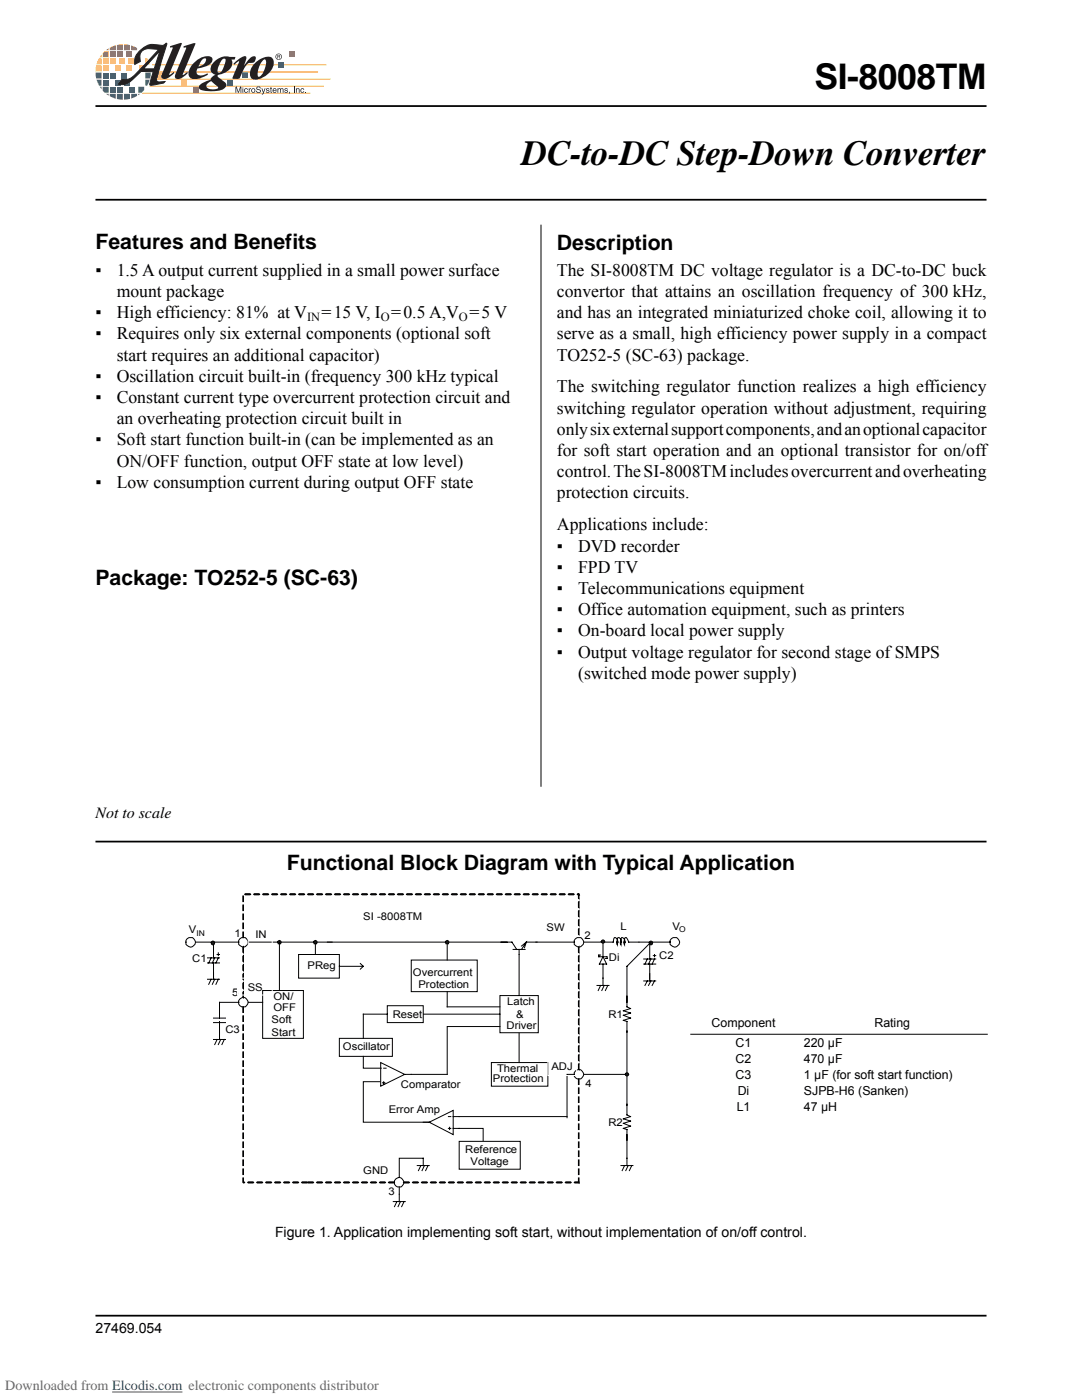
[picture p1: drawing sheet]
<svg xmlns="http://www.w3.org/2000/svg" width="216mm" height="279mm" viewBox="0 0 216 279" stroke-linecap="round" stroke-linejoin="round" font-family="sans-serif">
<path d="M65.3 188h36.8l1 1.5M102.4 189.5h2.4M103.6 189.5v1M104.1 188.8l.9-.8-.3 1.1M107.2 188h-2.2l-.9 1.5" fill="none" stroke="#000" stroke-width=".2"/>
<path d="M59.6 190.5h8.1v4.7h-8.1z" fill="#fff"/>
<path d="M59.6 190.5h8.1v4.7h-8.1zM67.7 192.8h4.8M71.9 192.3l.6 .5-.6 .6" fill="none" stroke="#000" stroke-width=".2"/>
<path d="M99.8 198.7h7.6v7.4h-7.6z" fill="#fff"/>
<path d="M99.8 198.7h7.6v7.4h-7.6zM103.6 190.5v8.1M84.5 202.4h15.3" fill="none" stroke="#000" stroke-width=".2"/>
<path d="M82.1 190.5h11.9v7.4h-11.9z" fill="#fff"/>
<path d="M82.1 191.6h13.1v6.3h-13.1z" fill="none" stroke="#000" stroke-width=".2"/>
<path d="M76 212.1l4.7 2.3-4.7 2.4z" fill="#fff"/>
<path d="M76 212.1l4.7 2.3-4.7 2.4zM76.3 216.1h.5M76.6 213.2h.4M76.6 215.9v.4M80.9 214.4h1.2" fill="none" stroke="#000" stroke-width=".2"/>
<path d="M98.8 212.1h9.6v4.7h-9.6z" fill="#fff"/>
<path d="M82.1 214.4h7.1M98 212.1h11.3v4.7h-11.3z" fill="none" stroke="#000" stroke-width=".2"/>
<path d="M85.6 224l4.8-2.4v4.8z" fill="#fff"/>
<path d="M84.5 224h1.1M85.6 224l4.8-2.4v4.8zM89.5 225.2h.5M89.5 222.8h.5M89.7 225v.4M90.4 225.2h6v3.4M90.4 222.8h1.2" fill="none" stroke="#000" stroke-width=".2"/>
<path d="M91.6 227.8h11v4.4h-11z" fill="#fff"/>
<path d="M91.6 227.8h12.2v5.5h-12.2zM91.6 222.8h21.5" fill="none" stroke="#000" stroke-width=".2"/>
<circle cx="115.5" cy="188.1" r=".94" fill="#fff"/>
<circle cx="115.5" cy="188.1" r=".94" fill="none" stroke="#000" stroke-width=".2"/>
<circle cx="48.6" cy="188.1" r=".94" fill="#fff"/>
<circle cx="48.6" cy="188.1" r=".94" fill="none" stroke="#000" stroke-width=".2"/>
<circle cx="115.5" cy="214.4" r=".94" fill="#fff"/>
<circle cx="115.5" cy="214.4" r=".94" fill="none" stroke="#000" stroke-width=".2"/>
<path d="M52.4 197.7h8.1v9.5h-8.1z" fill="#fff"/>
<path d="M52.4 197.7h8.1v9.5h-8.1zM62.9 188v2.5" fill="none" stroke="#000" stroke-width=".2"/>
<circle cx="48.6" cy="200" r=".94" fill="#fff"/>
<g fill="none" stroke="#000" stroke-width=".2">
<path d="M89.2 188v3.6M89.2 197.9v3"/>
<circle cx="48.6" cy="200" r=".94"/>
</g>
<path d="M67.7 207.2h9.6v3.6h-9.6z" fill="#fff"/>
<g fill="none" stroke="#000" stroke-width=".2">
<path d="M106.9 188h7.7M119.1 196.7h2.4M119.8 190.6h-.3v.3h1.5M119.8 196.7l-.4 1M120.3 192.4v4.3M120.3 190.9l.7 1.5h-1.4zM120.6 196.7l-.5 1M121.2 190.9v.4h-.4M121.3 196.7l-.5 1M127.5 188h-2l-.5-.9h-.3a1.62 1.62 0 0 0-.1 1.5 1.02 1.02 0 0 0-.6-1.5 1.62 1.62 0 0 0-.1 1.5 1.02 1.02 0 0 0-.6-1.5 1.62 1.62 0 0 0-.1 1.5 1.02 1.02 0 0 0-.6-1.5l-.2 .9h-2.1v2.9M128.5 192.4h2.3M128.5 191.4h2.3"/>
<path d="M129.2 191.4l-.5 1M129.6 188.2v3.2M129.6 192.4v3M129.9 191.4l-.5 1M130.4 190.7h.4M130.6 191.4l-.5 1M130.6 190.5v.4M67.7 207.2h10.6v3.6h-10.6z"/>
</g>
<path d="M77.3 200.7h7.2v3.4h-7.2z" fill="#fff"/>
<g fill="none" stroke="#000" stroke-width=".2">
<path d="M48.5 178.8h.1v1.1h-.1zM48.8 178.5l.1-.1 1.1 .1-.1 .1zM50.6 178.5l.1-.1 1.1 .1-.1 .1zM52.4 178.5l.1-.1 1.1 .1-.1 .1zM54.2 178.5l.1-.1 1.1 .1-.1 .1zM56 178.5l.1-.1 1.1 .1-.1 .1zM57.8 178.5l.1-.1 1.1 .1-.1 .1zM59.6 178.5l.1-.1 1.1 .1-.1 .1zM61.4 178.5l.1-.1 1.1 .1-.1 .1zM63.2 178.5l.1-.1 1.1 .1-.2 .1zM65 178.5l.1-.1 1.1 .1-.2 .1zM66.8 178.5l.1-.1 1.1 .1-.2 .1z"/>
<path d="M68.5 178.5l.2-.1 1 .1-.1 .1zM70.3 178.5l.2-.1 1 .1-.1 .1zM72.1 178.5l.2-.1 1 .1-.1 .1zM73.9 178.5l.1-.1 1.1 .1-.1 .1zM75.7 178.5l.1-.1 1.1 .1-.1 .1zM77.5 178.5l.1-.1 1.1 .1-.1 .1zM79.3 178.5l.1-.1 1.1 .1-.1 .1zM81.1 178.5l.1-.1 1.1 .1-.1 .1zM82.9 178.5l.1-.1 1.1 .1-.1 .1zM84.7 178.5l.1-.1 1.1 .1-.1 .1zM86.5 178.5l.1-.1 1.1 .1-.1 .1zM88.3 178.5l.1-.1 1.1 .1-.1 .1z"/>
<path d="M90.1 178.5l.1-.1 1.1 .1-.2 .1zM91.9 178.5l.1-.1 1.1 .1-.2 .1zM93.7 178.5l.1-.1 1.1 .1-.2 .1zM95.5 178.5l.1-.1 1 .1-.1 .1zM97.2 178.5l.2-.1 1 .1-.1 .1zM99 178.5l.2-.1 1 .1-.1 .1zM100.8 178.5l.2-.1 1 .1-.1 .1zM102.6 178.5l.1-.1 1.1 .1-.1 .1zM104.4 178.5l.1-.1 1.1 .1-.1 .1zM106.2 178.5l.1-.1 1.1 .1-.1 .1zM108 178.5l.1-.1 1.1 .1-.1 .1zM109.8 178.5l.1-.1 1.1 .1-.1 .1z"/>
<path d="M111.6 178.5l.1-.1 1.1 .1-.1 .1zM113.4 178.5l.1-.1 1.1 .1-.1 .1zM115.2 178.5l.3-.1v1l-.1-.1v-.8l.1 .1zM48.5 180.6h.1v1.1h-.1zM48.5 182.4h.1v1.1h-.1zM48.5 184.2h.1v1.1h-.1zM48.5 186h.1v1.1h-.1zM49.5 188h16.8M115.4 185.4l.1-.1v1.3l-.1-.2zM115.4 183.6l.1-.1v1.3l-.1-.1zM115.4 181.8l.1-.1v1.3l-.1-.1zM115.4 180l.1-.1v1.3l-.1-.1z"/>
<path d="M115.4 199.8l.1-.1v1.2l-.1-.1zM115.4 198l.1-.1v1.2l-.1-.1zM115.4 196.2l.1-.1v1.2l-.1-.1zM115.4 194.4l.1-.1v1.2l-.1-.1zM115.4 192.6l.1-.1v1.2l-.1-.1zM115.4 190.8l.1-.1v1.3l-.1-.2zM115.4 189l.1-.1v1.3l-.1-.2zM72.5 202.4h4.8M77.3 200.7h7.2v3.4h-7.2zM114.6 214.4h-1.5v8.7M115.4 212.4l.1-.1v1.2l-.1-.1zM115.4 210.6l.1-.1v1.2l-.1-.1z"/>
<path d="M115.4 208.8l.1-.1v1.2l-.1-.1zM115.4 207l.1-.1v1.2l-.1-.1zM115.4 205.2l.1-.1v1.2l-.1-.1zM115.4 203.4l.1-.1v1.2l-.1-.1zM115.4 201.6l.1-.1v1.2l-.1-.1z"/>
</g>
<g fill="#000">
<path d="M115.4 185.4l.1-.1v1.3l-.1-.2zM115.4 183.6l.1-.1v1.3l-.1-.1zM115.4 181.8l.1-.1v1.3l-.1-.1zM115.4 180l.1-.1v1.3l-.1-.1zM115.2 178.5l.3-.1v1l-.1-.1v-.8l.1 .1zM113.4 178.5l.1-.1 1.1 .1-.1 .1zM111.6 178.5l.1-.1 1.1 .1-.1 .1zM109.8 178.5l.1-.1 1.1 .1-.1 .1zM108 178.5l.1-.1 1.1 .1-.1 .1zM106.2 178.5l.1-.1 1.1 .1-.1 .1zM104.4 178.5l.1-.1 1.1 .1-.1 .1zM102.6 178.5l.1-.1 1.1 .1-.1 .1zM100.8 178.5l.2-.1 1 .1-.1 .1zM99 178.5l.2-.1 1 .1-.1 .1zM97.2 178.5l.2-.1 1 .1-.1 .1zM95.5 178.5l.1-.1 1 .1-.1 .1zM93.7 178.5l.1-.1 1.1 .1-.2 .1zM91.9 178.5l.1-.1 1.1 .1-.2 .1zM90.1 178.5l.1-.1 1.1 .1-.2 .1zM88.3 178.5l.1-.1 1.1 .1-.1 .1zM86.5 178.5l.1-.1 1.1 .1-.1 .1zM84.7 178.5l.1-.1 1.1 .1-.1 .1zM82.9 178.5l.1-.1 1.1 .1-.1 .1zM81.1 178.5l.1-.1 1.1 .1-.1 .1zM79.3 178.5l.1-.1 1.1 .1-.1 .1zM77.5 178.5l.1-.1 1.1 .1-.1 .1zM75.7 178.5l.1-.1 1.1 .1-.1 .1zM73.9 178.5l.1-.1 1.1 .1-.1 .1zM72.1 178.5l.2-.1 1 .1-.1 .1zM70.3 178.5l.2-.1 1 .1-.1 .1zM68.5 178.5l.2-.1 1 .1-.1 .1zM66.8 178.5l.1-.1 1.1 .1-.2 .1zM65 178.5l.1-.1 1.1 .1-.2 .1zM63.2 178.5l.1-.1 1.1 .1-.2 .1zM61.4 178.5l.1-.1 1.1 .1-.1 .1zM59.6 178.5l.1-.1 1.1 .1-.1 .1zM57.8 178.5l.1-.1 1.1 .1-.1 .1zM56 178.5l.1-.1 1.1 .1-.1 .1zM54.2 178.5l.1-.1 1.1 .1-.1 .1zM52.4 178.5l.1-.1 1.1 .1-.1 .1zM50.6 178.5l.1-.1 1.1 .1-.1 .1zM48.8 178.5l.1-.1 1.1 .1-.1 .1zM48.5 178.8h.1v1.1h-.1zM48.5 180.6h.1v1.1h-.1zM48.5 182.4h.1v1.1h-.1zM48.5 184.2h.1v1.1h-.1zM48.5 186h.1v1.1h-.1z"/>
<path d="M115.4 212.4l.1-.1v1.2l-.1-.1zM115.4 210.6l.1-.1v1.2l-.1-.1zM115.4 208.8l.1-.1v1.2l-.1-.1zM115.4 207l.1-.1v1.2l-.1-.1zM115.4 205.2l.1-.1v1.2l-.1-.1zM115.4 203.4l.1-.1v1.2l-.1-.1zM115.4 201.6l.1-.1v1.2l-.1-.1zM115.4 199.8l.1-.1v1.2l-.1-.1zM115.4 198l.1-.1v1.2l-.1-.1zM115.4 196.2l.1-.1v1.2l-.1-.1zM115.4 194.4l.1-.1v1.2l-.1-.1zM115.4 192.6l.1-.1v1.2l-.1-.1zM115.4 190.8l.1-.1v1.3l-.1-.2zM115.4 189l.1-.1v1.3l-.1-.2z"/>
</g>
<circle cx="79.7" cy="235.9" r=".94" fill="#fff"/>
<g fill="none" stroke="#000" stroke-width=".2">
<path d="M83.3 232.6h2.3M84 232.6l-.5 1M84.5 232.6v-1.4h-4.8v3.8M84.7 232.6l-.5 1M85.4 232.6l-.5 1"/>
<circle cx="79.7" cy="235.9" r=".94"/>
</g>
<circle cx="134.7" cy="188" r=".96" fill="#fff"/>
<g fill="none" stroke="#000" stroke-width=".2">
<path d="M39 188h8.6M41.4 191.2h2.4M41.4 192.2h2.4M42.1 191.2l-.5 1M42.6 188v3.2M42.6 192.2v3M42.8 191.2l-.4 1M43.3 190.5h.5M43.6 191.2l-.5 1M43.6 190.2v.5M116.5 188h3.8M127.5 188h6.2"/>
<path d="M128.5 195.8h2.3M129.2 195.8l-.5 .9M129.6 194.3v1.5M129.9 195.8l-.5 .9M130.6 195.8l-.5 .9"/>
<circle cx="134.7" cy="188" r=".96"/>
</g>
<circle cx="38.1" cy="188" r=".96" fill="#fff"/>
<g fill="none" stroke="#000" stroke-width=".2">
<path d="M41.4 195.4h2.4M42.1 195.4l-.5 1M42.6 194.1v1.3M42.8 195.4l-.4 1M43.6 195.4l-.5 1M42.6 207.5h2.4M43.3 207.5l-.5 1M43.8 206v1.5M44 207.5l-.4 1M44.8 207.5l-.5 1M72.5 210.8v2.4h3.6M78.5 239.8h2.4"/>
<path d="M79.2 239.8l-.5 1M79.7 238.3v1.5M79.9 239.8l-.5 1M80.6 239.8l-.5 1"/>
<circle cx="38.1" cy="188" r=".96"/>
</g>
<path d="M42.2 187.9l.3-.1 .2 .1 .1 .2-.1 .4-.2 .1-.3-.1-.1-.4z" fill-rule="evenodd" fill="#1a1a1a"/>
<path d="M42.2 187.9l.3-.1 .2 .1 .1 .2-.1 .4-.2 .1-.3-.1-.1-.4z" fill="none" stroke="#000" stroke-width=".2"/>
<path d="M55.5 187.8l.3-.1 .2 .1 .1 .2-.1 .4h-.5l-.1-.4z" fill-rule="evenodd" fill="#1a1a1a"/>
<path d="M55.5 187.8l.3-.1 .2 .1 .1 .2-.1 .4h-.5l-.1-.4z" fill="none" stroke="#000" stroke-width=".2"/>
<circle cx="120.3" cy="187.9" r=".34" fill="#1a1a1a"/>
<circle cx="120.3" cy="187.9" r=".34" fill="none" stroke="#000" stroke-width=".2"/>
<path d="M129.6 187.9l.3-.1 .2 .1 .1 .2-.1 .4-.2 .1-.3-.1-.1-.4z" fill-rule="evenodd" fill="#1a1a1a"/>
<g fill="none" stroke="#000" stroke-width=".2">
<path d="M48.5 198l.1-.1v1.2l-.1-.1zM48.5 196.2l.1-.1v1.2l-.1-.1zM48.5 194.4l.1-.1v1.2l-.1-.1zM48.5 192.6l.1-.1v1.2l-.1-.1zM48.5 190.8l.1-.1v1.3l-.1-.2zM48.5 189l.1-.1v1.3l-.1-.2zM55.8 188v9.7M129.6 187.9l.3-.1 .2 .1 .1 .2-.1 .4-.2 .1-.3-.1-.1-.4zM43.8 200h3.8M43.8 203.9v2.3M48.5 218.9h.1v1.1h-.1zM48.5 217.1h.1v1.1h-.1z"/>
<path d="M48.5 215.3h.1v1.1h-.1zM48.5 213.5h.1v1.1h-.1zM48.5 211.7h.1v1.1h-.1zM48.5 209.9h.1v1.1h-.1zM48.5 208.1h.1v1.1h-.1zM48.5 206.3h.1v1.2h-.1zM48.5 204.5h.1v1.2h-.1zM48.5 202.7h.1v1.2h-.1zM48.5 200.9h.1v1.2h-.1zM49.5 200h2.9M72.5 202.4v4.8M75.8 215.9h-3.3v8.1h13.4"/>
<path d="M103.6 206.2v5.9M115.4 218.9h.1v1.1h-.1zM115.4 217.1h.1v1.1h-.1zM115.4 215.3h.1v1.1h-.1zM48.5 235.1h.1v.9v-.1l.2 .1-.1 .1-.2-.1zM48.5 233.3h.1v1.1h-.1zM48.5 231.5h.1v1.1h-.1zM48.5 229.7h.1v1.1h-.1zM48.5 227.9h.1v1.1h-.1zM48.5 226.1h.1v1.1h-.1zM48.5 224.3h.1v1.1h-.1zM48.5 222.5h.1v1.1h-.1z"/>
<path d="M48.5 220.7h.1v1.1h-.1zM49.4 236l.1-.1 1.1 .1-.1 .1zM51.2 236l.1-.1 1.1 .1-.1 .1zM53 236l.1-.1 1.1 .1-.1 .1zM54.8 236l.1-.1 1.1 .1-.1 .1zM56.6 236l.1-.1 1.1 .1-.1 .1zM58.4 236l.1-.1 1.1 .1-.1 .1zM60.2 236l.1-.1 1.1 .1-.1 .1zM61.4 236l.1-.1 1.1 .1-.1 .1zM63.2 236l.1-.1 1.1 .1-.2 .1zM65 236l.1-.1 1.1 .1-.2 .1zM66.8 236l.1-.1 1.1 .1-.2 .1z"/>
<path d="M68.5 236l.2-.1 1 .1-.1 .1zM70.3 236l.2-.1 1 .1-.1 .1zM72.1 236l.2-.1 1 .1-.1 .1zM73.9 236l.1-.1 1.1 .1-.1 .1zM75.7 236l.1-.1 1.1 .1-.1 .1zM77.5 236l.1-.1 1.1 .1-.1 .1zM79.7 236.9v1.4M80.5 236l.1-.1 1.1 .1-.1 .1zM82.3 236l.1-.1 1.1 .1-.1 .1zM84.1 236l.1-.1 1.1 .1-.1 .1zM85.9 236l.1-.1 1.1 .1-.1 .1zM87.7 236l.1-.1 1.1 .1-.1 .1z"/>
<path d="M89.5 236l.1-.1 1.1 .1-.2 .1zM91.3 236l.1-.1 1.1 .1-.2 .1zM93.1 236l.1-.1 1.1 .1-.2 .1zM94.9 236l.1-.1 1 .1-.1 .1zM96.6 236l.2-.1 1 .1-.1 .1zM98.4 236l.2-.1 1 .1-.1 .1zM100.2 236l.2-.1 1 .1-.1 .1zM102 236l.1-.1 1.1 .1-.1 .1zM103.8 236l.1-.1 1.1 .1-.1 .1zM105.6 236l.1-.1 1.1 .1-.1 .1zM107.4 236l.1-.1 1.1 .1-.1 .1zM109.2 236l.1-.1 1.1 .1-.1 .1z"/>
<path d="M111 236l.1-.1 1.1 .1-.1 .1zM112.8 236l.1-.1 1.1 .1-.1 .1zM114.6 236l.9-.1v.2zM115.4 235.1h.1v1l-.1-.1zM115.4 233.3h.1v1.1h-.1zM115.4 231.5h.1v1.1h-.1zM115.4 229.7h.1v1.1h-.1zM115.4 227.9h.1v1.1h-.1zM115.4 226.1h.1v1.1h-.1zM115.4 224.3h.1v1.1h-.1zM115.4 222.5h.1v1.1h-.1zM115.4 220.7h.1v1.1h-.1z"/>
</g>
<g fill="#000">
<path d="M48.5 198l.1-.1v1.2l-.1-.1zM48.5 196.2l.1-.1v1.2l-.1-.1zM48.5 194.4l.1-.1v1.2l-.1-.1zM48.5 192.6l.1-.1v1.2l-.1-.1zM48.5 190.8l.1-.1v1.3l-.1-.2zM48.5 189l.1-.1v1.3l-.1-.2z"/>
<path d="M60.2 236l.1-.1 1.1 .1-.1 .1zM58.4 236l.1-.1 1.1 .1-.1 .1zM56.6 236l.1-.1 1.1 .1-.1 .1zM54.8 236l.1-.1 1.1 .1-.1 .1zM53 236l.1-.1 1.1 .1-.1 .1zM51.2 236l.1-.1 1.1 .1-.1 .1zM49.4 236l.1-.1 1.1 .1-.1 .1zM48.5 235.1h.1v.9v-.1l.2 .1-.1 .1-.2-.1zM48.5 233.3h.1v1.1h-.1zM48.5 231.5h.1v1.1h-.1zM48.5 229.7h.1v1.1h-.1zM48.5 227.9h.1v1.1h-.1zM48.5 226.1h.1v1.1h-.1zM48.5 224.3h.1v1.1h-.1zM48.5 222.5h.1v1.1h-.1zM48.5 220.7h.1v1.1h-.1zM48.5 218.9h.1v1.1h-.1zM48.5 217.1h.1v1.1h-.1zM48.5 215.3h.1v1.1h-.1zM48.5 213.5h.1v1.1h-.1zM48.5 211.7h.1v1.1h-.1zM48.5 209.9h.1v1.1h-.1zM48.5 208.1h.1v1.1h-.1zM48.5 206.3h.1v1.2h-.1zM48.5 204.5h.1v1.2h-.1zM48.5 202.7h.1v1.2h-.1zM48.5 200.9h.1v1.2h-.1z"/>
<path d="M77.5 236l.1-.1 1.1 .1-.1 .1zM75.7 236l.1-.1 1.1 .1-.1 .1zM73.9 236l.1-.1 1.1 .1-.1 .1zM72.1 236l.2-.1 1 .1-.1 .1zM70.3 236l.2-.1 1 .1-.1 .1zM68.5 236l.2-.1 1 .1-.1 .1zM66.8 236l.1-.1 1.1 .1-.2 .1zM65 236l.1-.1 1.1 .1-.2 .1zM63.2 236l.1-.1 1.1 .1-.2 .1zM61.4 236l.1-.1 1.1 .1-.1 .1z"/>
<path d="M114.6 236l.9-.1v.2zM112.8 236l.1-.1 1.1 .1-.1 .1zM111 236l.1-.1 1.1 .1-.1 .1zM109.2 236l.1-.1 1.1 .1-.1 .1zM107.4 236l.1-.1 1.1 .1-.1 .1zM105.6 236l.1-.1 1.1 .1-.1 .1zM103.8 236l.1-.1 1.1 .1-.1 .1zM102 236l.1-.1 1.1 .1-.1 .1zM100.2 236l.2-.1 1 .1-.1 .1zM98.4 236l.2-.1 1 .1-.1 .1zM96.6 236l.2-.1 1 .1-.1 .1zM94.9 236l.1-.1 1 .1-.1 .1zM93.1 236l.1-.1 1.1 .1-.2 .1zM91.3 236l.1-.1 1.1 .1-.2 .1zM89.5 236l.1-.1 1.1 .1-.2 .1zM87.7 236l.1-.1 1.1 .1-.1 .1zM85.9 236l.1-.1 1.1 .1-.1 .1zM84.1 236l.1-.1 1.1 .1-.1 .1zM82.3 236l.1-.1 1.1 .1-.1 .1zM80.5 236l.1-.1 1.1 .1-.1 .1z"/>
<path d="M115.4 235.1h.1v1l-.1-.1zM115.4 233.3h.1v1.1h-.1zM115.4 231.5h.1v1.1h-.1zM115.4 229.7h.1v1.1h-.1zM115.4 227.9h.1v1.1h-.1zM115.4 226.1h.1v1.1h-.1zM115.4 224.3h.1v1.1h-.1zM115.4 222.5h.1v1.1h-.1zM115.4 220.7h.1v1.1h-.1zM115.4 218.9h.1v1.1h-.1zM115.4 217.1h.1v1.1h-.1zM115.4 215.3h.1v1.1h-.1z"/>
</g>
<path d="M62.7 187.8l.2-.1 .3 .1 .1 .2-.1 .4h-.5l-.1-.4z" fill-rule="evenodd" fill="#1a1a1a"/>
<path d="M62.7 187.8l.2-.1 .3 .1 .1 .2-.1 .4h-.5l-.1-.4zM42.6 203.2h2.4M42.6 204.1h2.4M43.8 200v3.2M43.8 204.1v3.1" fill="none" stroke="#000" stroke-width=".2"/>
<path d="M89 187.8l.2-.1 .3 .1 .1 .2-.1 .4h-.5l-.1-.4z" fill-rule="evenodd" fill="#1a1a1a"/>
<path d="M89 187.8l.2-.1 .3 .1 .1 .2-.1 .4h-.5l-.1-.4zM129.9 188l-4.8 4.8v8.1l.7 .4-1.4 .4 1.4 .5-1.4 .4 1.4 .6-1.4 .4 .7 .3v18.6l.7 .3-1.4 .5 1.4 .4-1.4 .5 1.4 .5-1.4 .5 .7 .2v7.2M89.2 200.9h10.6M99.8 204.9h-10.6v9.5M116.5 214.4h8.6M123.9 232.6h2.4M124.6 232.6l-.5 1M125.3 232.6l-.4 1M126.1 232.6l-.5 1" fill="none" stroke="#000" stroke-width=".2"/>
<path d="M47.4 195.2h6.9v3.4h-6.9zM49.5 184.2h4.8v4.8h-4.8zM106.8 183.3h7.9v3.8h-7.9zM109.3 211.3h5.8v3.3h-5.8zM71.1 231.7h7.4v3.8h-7.4z" fill="none" stroke="#fff" stroke-width=".2"/>
<circle cx="125.1" cy="214.4" r=".34" fill="#1a1a1a"/>
<g fill="none" stroke="#000" stroke-width=".2">
<path d="M107.9 44.8v112.2M137.7 206.4h59.4"/>
<circle cx="125.1" cy="214.4" r=".34"/>
</g>
<path d="M19 39.9h177.8M19 21.2h177.8M19 168h177.8M19 262.6h177.8" fill="none" stroke="#000" stroke-width=".35"/>
<path d="M28.4 18.6h33.5M29.8 17.2h34.8M30.4 15.8h35.6" fill="none" stroke="#f99d33" stroke-width=".2"/>
<path d="M27.6 18.7h.4l-.4 .3z" fill="#593b97"/>
<path d="M20.3 10.9v.5h-.4z" fill="#f15a30"/>
<path d="M19.8 11.7h.5v1.1h-1z" fill="#f99d33"/>
<path d="M19.2 13.1h1.1v1.2h-1.2z" fill="#fff200"/>
<path d="M19.1 14.5h1.2v1.2h-1.1z" fill="#36b556"/>
<path d="M19.2 15.9h1.1v1.2h-.6z" fill="#00a6be"/>
<path d="M19.9 17.3h.4v.5z" fill="#0077c0"/>
<path d="M21.2 10l.5-.4v.4z" fill="#ed1556"/>
<path d="M20.5 10.6l.4-.4h.8v1.2h-1.2z" fill="#f15a30"/>
<path d="M20.5 11.7h1.2v1.1h-1.2z" fill="#f99d33"/>
<path d="M20.5 13.1h1.2v1.2h-1.2z" fill="#fff200"/>
<path d="M20.5 14.5h1.2v1.2h-1.2z" fill="#36b556"/>
<path d="M20.5 15.9h1.2v1.2h-1.2z" fill="#00a6be"/>
<path d="M20.5 17.3h1.2v1.2h-.8l-.4-.4z" fill="#0077c0"/>
<path d="M21.1 18.7h.6v.4z" fill="#593b97"/>
<path d="M21.9 9.5l1.2-.5v1h-1.2z" fill="#ed1556"/>
<path d="M21.9 10.2h1.2v1.2h-1.2z" fill="#f15a30"/>
<path d="M21.9 11.7h1.2v1.1h-1.2z" fill="#f99d33"/>
<path d="M22.9 13.1h1.2v1.2h-1.2z" fill="#fff200"/>
<path d="M21.9 14.5h1.2v1.2h-1.2z" fill="#36b556"/>
<path d="M22.9 15.9h1.2v1.2h-1.2z" fill="#00a6be"/>
<path d="M21.9 17.3h1.2v1.2h-1.2z" fill="#0077c0"/>
<path d="M21.9 18.7h1.2v1l-1.2-.5z" fill="#593b97"/>
<path d="M23.3 9l1.2-.2v1.2h-1.2z" fill="#ed1556"/>
<path d="M23.3 10.2h1.2v1.2h-1.2z" fill="#f15a30"/>
<path d="M23.7 11.7h1.2v1.1h-1.2z" fill="#f99d33"/>
<path d="M25.1 13.1h1.1v1.2h-1.1z" fill="#fff200"/>
<path d="M24.1 14.5h1.2v1.2h-1.2z" fill="#36b556"/>
<path d="M24.8 15.9h1.2v1.2h-1.2z" fill="#00a6be"/>
<path d="M23.3 17.3h1.2v1.2h-1.2z" fill="#0077c0"/>
<path d="M23.3 18.7h1.2v1.2l-1.2-.1z" fill="#593b97"/>
<path d="M24.7 8.8l1.2 .2v1h-1.2z" fill="#ed1556"/>
<path d="M25.2 10.2h1.2v1.2h-1.2z" fill="#f15a30"/>
<path d="M27.7 13.1h1.2v1.2h-1.2z" fill="#fff200"/>
<path d="M25.7 17.3h1.1v1.2h-1.1z" fill="#0077c0"/>
<g fill="#593b97">
<path d="M24.7 18.7h1.2v1l-1.2 .2z"/>
<path d="M26.2 18.7h1.2v.4l-1.2 .6z"/>
</g>
<path d="M25.5 11.7h1.2v1.1h-1.2z" fill="#f99d33"/>
<path d="M27.6 17.3h1.2a1.14 1.14 0 0 1-.6 1.2h-.6z" fill="#0077c0"/>
<path d="M29 11.7h.4l.5 1.1h-.9z" fill="#f99d33"/>
<path d="M29 14.5h1.1l-.1 1.2h-1z" fill="#36b556"/>
<path d="M29 15.9h.9l-.5 1.2h-.4z" fill="#00a6be"/>
<path d="M26.2 9.1l1.2 .5v.4h-1.2z" fill="#ed1556"/>
<path d="M31.4 14.5h1.2v1.2h-1.2z" fill="#fff200"/>
<path d="M38.4 17.3h1.2v1.2h-1.2z" fill="#ed1556"/>
<path d="M45.3 15.9h1.2v1.2h-1.2z" fill="#36b556"/>
<path d="M48.4 14.5h1.2v1.2h-1.2z" fill="#00a6be"/>
<path d="M57.6 10.3h1.2v1.2h-1.2z" fill="#f15a30"/>
<path d="M36.1 15.9h1.2v1.2h-1.2z" fill="#f99d33"/>
<g fill="#231f20">
<path d="M47 17.3h.2l.4 1 .3-1h.3v1.2h-.2v-1l-.3 1h-.2l-.4-1v1h-.1z"/>
<path d="M48.9 17.7l.4-.1 .2 .3-.2-.1a.3 .3 0 0 0-.4 .3 .3 .3 0 0 0 .3 .3l.3-.2-.1 .1a.38 .38 0 0 1-.6 0l-.1-.5z"/>
<path d="M49.6 17.6h.2v.2l.3-.2-.3 .4v.5h-.2z"/>
<path d="M51.3 17.3h.6l.1 .3-.4-.2-.3 .2 .7 .4a.47 .47 0 0 1-.4 .5 .47 .47 0 0 1-.5-.4l.5 .3 .3-.2-.7-.4z"/>
<path d="M52.2 17.6h.1l.3 .7 .2-.7h.2l-.2 .6a.59 .59 0 0 1-.5 .7l-.1-.2 .3-.2z"/>
<path d="M53.1 17.7l.3-.1 .3 .2-.1 .1-.2-.2-.2 .2 .5 .2-.1 .4-.5-.1v-.2l.3 .2 .2-.1-.5-.3z"/>
<path d="M54 17.4l.3 .2-.2 .1v.6l.2 .2h-.3v-.8h-.1z"/>
<path d="M55.4 17.6l.1 .1 .3-.1 .2 .1 .4-.1 .2 .3v.6h-.2v-.6l-.1-.2-.3 .3v.5h-.1v-.6l-.1-.2-.2 .1-.1 .7h-.1z"/>
<path d="M56.8 17.7l.3-.1 .3 .2-.1 .1-.2-.2-.2 .2 .5 .2-.1 .4-.5-.1-.1-.2 .4 .2 .2-.1-.5-.3z"/>
<path d="M57.7 18.3h.2l-.2 .5z"/>
<path d="M58.6 17.3h.2v1.2h-.2z"/>
<path d="M59.1 17.6l.1 .1 .3-.1 .2 .1 .1 .8h-.2v-.7l-.2-.1-.2 .1v.7h-.1z"/>
<path d="M60.1 17.7l.5-.1 .1 .3-.2-.1a.3 .3 0 0 0-.4 .3 .3 .3 0 0 0 .4 .3l.2-.2v.1a.38 .38 0 0 1-.7 0v-.5z"/>
<path d="M60.9 18.3h.2v.2h-.2z"/>
<path d="M48.4 17.6v.9h.1v-.9zM48.4 17.3v.2h.1v-.2z"/>
<path d="M50.1 18.1a.45 .45 0 0 0 .9 0 .45 .45 0 0 0-.9 0zM50.3 18.1a.3 .3 0 0 1 .6 0 .3 .3 0 0 1-.6 0z"/>
<path d="M54.6 17.7a.47 .47 0 0 0-.2 .6 .47 .47 0 0 0 .6 .2l.2-.3-.4 .2-.3-.3h.7v-.3l-.2-.1zM54.6 17.8h.3l.1 .2h-.5z"/>
</g>
<path d="M30.4 13h34.7M30.6 14.4h32.9" fill="none" stroke="#f99d33" stroke-width=".2"/>
<g fill="#231f20">
<path d="M33.9 9.2l2-.6 .4 .1-2.5 6.2 .8-.6 .2 .3-1 .8a.99 .99 0 0 1-1.6 0v-.4l2.2-5.3v-.2h-.4z"/>
<path d="M36.6 9.2l2.1-.6 .3 .1-2.5 6.2 .8-.5 .2 .2-.7 .6a1.75 1.75 0 0 1-1.7 .5 .77 .77 0 0 1 0-1.1l2-4.9v-.2h-.5z"/>
<path d="M38.7 12.5a3.2 3.2 0 0 1 3.4-1.1 .92 .92 0 0 1-.3 1.5l-.9 .4-1.5 .4 .2-.4a1.45 1.45 0 0 0 1.5-1.6 1.31 1.31 0 0 0-1.3 1.2 1.96 1.96 0 0 0-.4 1.9 1.96 1.96 0 0 0 2-.2l.1 .3a4.2 4.2 0 0 1-3.3 .8 1.53 1.53 0 0 1-.2-2.3z"/>
<path d="M46.6 12.7l1.2-1a1.35 1.35 0 0 1 1.3-.5l.1 .5-.6 1.5 .9-1.2a1.12 1.12 0 0 1 1.5-.7 .95 .95 0 0 1-.2 1 .95 .95 0 0 1-1 .2 3.9 3.9 0 0 0-1.6 2.3 .99 .99 0 0 1-1.3 .9h-.4l-.1-.2 1.3-3.2-.2-.1-.7 .7z"/>
<path d="M50.8 12.6l.8-.6 1.1-.5v.3a3.6 3.6 0 0 0-1.2 3.5h.2a3.4 3.4 0 0 0 1.2-3.4l-.2-.1v-.3a1.24 1.24 0 0 1 1.4-.1 1.24 1.24 0 0 1 .5 1.4 3.9 3.9 0 0 1-4.1 3 1.58 1.58 0 0 1-.3-2.3z"/>
<path d="M42.8 12.2l.7-.5 1-.4v.4l-.4 .5a2.92 2.92 0 0 0-.6 2.3 .75 .75 0 0 0 1-.7l.5-1.8-.1-.2-.4-.1v-.4l2.5 .1-.2 .5h-.6a1.92 1.92 0 0 1-1.3 2.6l-1.4 .5a.46 .46 0 0 0 .4 .7l1 .7 .3 .5a1.75 1.75 0 0 1-2 1.3 5.5 5.5 0 0 1-3.5-.5 1.19 1.19 0 0 1 1.1-1.3l1.2-.5 .1 .3-.2 .1a.75 .75 0 0 0-.7 .9 .75 .75 0 0 0 .9 .6h.8a.51 .51 0 0 0 .6-.4l-1.3-1.2a.95 .95 0 0 1 .8-1.3 1.28 1.28 0 0 1-1-.9 1.28 1.28 0 0 1 .5-1.4z"/>
</g>
<path d="M31.9 10.2l-1.1 3.5h-2.2zM27.9 10.2a2.78 2.78 0 0 0-1 2.7l1.1-.6a1.82 1.82 0 0 1 1.7-2.6l2 .2-5.2 5.4a2.39 2.39 0 0 1-2.2 .5l-.7 1a2.72 2.72 0 0 0 2.9-.9l1.6-1.6h2.5l-.7 2.6 .6 .1 2.2-.4 .2-.3-1 .1-.6-.2v-.5l2-7a.51 .51 0 0 0-.7 .3l-.2 .1a4.9 4.9 0 0 0-2.9-.1z" fill-rule="evenodd" fill="#231f20"/>
<path d="M27.9 10.2l.7-.7a3 3 0 0 1 2.7-.6l1.3 .1a.51 .51 0 0 1 .7-.3l-2 7v.5l.6 .2 1-.1-.2 .3-2.7 .4-.1-.2 .7-2.5h-2.5a9.8 9.8 0 0 1-2.8 2.4l-1 .2-.7-.1 .7-1a2.59 2.59 0 0 0 2.6-.9l4.8-5-2-.2a1.67 1.67 0 0 0-1.7 2.3v.3l-1.1 .6a2.78 2.78 0 0 1 1-2.7zM31.9 10.2l-1.1 3.5h-2.2z" fill="none" stroke="#231f20" stroke-width=".2"/>
<path d="M55.5 12.4h1.2v1.2h-1.2z" fill="#593b97"/>
<path d="M55 11.3a.64 .64 0 0 0 1.2 0 .64 .64 0 0 0-1.2 0zM55.1 11.3a.52 .52 0 0 1 1 0 .52 .52 0 0 1-1 0zM55.4 11v.7h.1v-.3l.4 .3-.2-.3 .2-.2-.1-.2zM55.5 11.1h.2v.2h-.2z" fill-rule="evenodd" fill="#231f20"/>
<path d="M22.4 277.8h14" fill="none" stroke="#00f" stroke-width=".2"/>
<g font-size="7.1">
<text x="162.5" y="17.8">SI-8008TM</text>
<text x="104.2" y="32.9">DC-to-DC Step-Down Converter</text>
</g>
<g font-size="4.2">
<text x="19" y="49.8">Features and Benefits</text>
<text x="111.1" y="49.8">Description</text>
<text x="19.1" y="116.7">Package: TO252-5 (SC-63)</text>
<text x="57.3" y="173.6">Functional Block Diagram with Typical Application</text>
</g>
<g font-size="3.5">
<text x="19" y="55">▪</text>
<text x="23.3" y="55">1.5 A output current supplied in a small power surface</text>
<text x="23.3" y="59.3">mount package</text>
<text x="111.1" y="55">The SI-8008TM DC voltage regulator is a DC-to-DC buck</text>
<text x="111.1" y="59.3">convertor that attains an oscillation frequency of 300 kHz,</text>
<text x="19" y="63.5">▪</text>
<text x="23.3" y="63.5">High efficiency: 81% at V</text>
<text x="64.2" y="63.5">= 15 V, I = 0.5 A,V = 5 V</text>
<text x="111.1" y="63.5">and has an integrated miniaturized choke coil, allowing it to</text>
<text x="19.1" y="67.7">▪</text>
<text x="23.3" y="67.7">Requires only six external components (optional soft</text>
<text x="23.3" y="72">start requires an additional capacitor)</text>
<text x="111.1" y="67.7">serve as a small, high efficiency power supply in a compact</text>
<text x="111.1" y="72">TO252-5 (SC-63) package.</text>
<text x="19.1" y="76.2">▪</text>
<text x="23.3" y="76.2">Oscillation circuit built-in (frequency 300 kHz typical</text>
<text x="19.1" y="80.4">▪</text>
<text x="23.3" y="80.4">Constant current type overcurrent protection circuit and</text>
<text x="111.1" y="78.3">The switching regulator function realizes a high efficiency</text>
<text x="111.1" y="82.5">switching regulator operation without adjustment, requiring</text>
<text x="19.1" y="88.9">▪</text>
<text x="23.3" y="88.9">Soft start function built-in (can be implemented as an</text>
<text x="23.3" y="84.7">an overheating protection circuit built in</text>
<text x="111.1" y="86.8">only six external support components, and an optional capacitor</text>
<text x="23.3" y="93.1">ON/OFF function, output OFF state at low level)</text>
<text x="111.1" y="91">for soft start operation and an optional transistor for on/off</text>
<text x="111.1" y="95.2">control. The SI-8008TM includes overcurrent and overheating</text>
<text x="19.1" y="97.4">▪</text>
<text x="23.3" y="97.4">Low consumption current during output OFF state</text>
<text x="111.1" y="99.5">protection circuits.</text>
<text x="111.1" y="105.8">Applications include:</text>
<text x="111.1" y="110.1">▪</text>
<text x="115.4" y="110.1">DVD recorder</text>
<text x="111.1" y="114.3">▪</text>
<text x="111.1" y="118.5">▪</text>
<text x="115.4" y="114.3">FPD TV</text>
<text x="115.4" y="118.5">Telecommunications equipment</text>
<text x="111.1" y="122.8">▪</text>
<text x="115.4" y="122.8">Office automation equipment, such as printers</text>
<text x="111.1" y="127">▪</text>
<text x="111.1" y="131.2">▪</text>
<text x="115.4" y="127">On-board local power supply</text>
<text x="115.4" y="131.2">Output voltage regulator for second stage of SMPS</text>
<text x="115.4" y="135.5">(switched mode power supply)</text>
</g>
<text font-size="3.2" x="19" y="163.2">Not to scale</text>
<g font-size="2.8">
<text x="54.9" y="246.8">Figure 1. Application implementing soft start, without implementation of on/off control.</text>
<text x="19" y="265.9">27469.054</text>
</g>
<text font-size="2.8" fill="#696969" x="1.1" y="277.4">Downloaded from Elcodis.com electronic components distributor</text>
<g font-size="2.5">
<text x="61.3" y="64">IN</text>
<text x="76" y="64">O</text>
<text x="91.6" y="64">O</text>
<text x="142" y="205">Component</text>
<text x="146.8" y="209">C1</text>
<text x="160.4" y="209">220 μF</text>
<text x="174.5" y="205">Rating</text>
<text x="146.8" y="212.2">C2</text>
<text x="146.8" y="215.4">C3</text>
<text x="160.4" y="212.2">470 μF</text>
<text x="160.4" y="215.4">1 μF (for soft start function)</text>
<text x="147" y="221.8">L1</text>
<text x="147.2" y="218.6">Di</text>
<text x="160.4" y="218.6">SJPB-H6 (Sanken)</text>
<text x="160.4" y="221.8">47 μH</text>
</g>
<g font-size="2.1">
<text x="72.5" y="183.5">SI -8008TM</text>
<text x="109.1" y="185.8">SW</text>
<text x="123.8" y="185.5">L</text>
<text x="134.2" y="185.5">V</text>
<text x="37.7" y="186.2">V</text>
<text x="38.4" y="192">C1</text>
<text x="46.8" y="187">1</text>
<text x="51" y="187.1">IN</text>
<text x="116.6" y="187.3">2</text>
<text x="121.5" y="191.8">Di</text>
<text x="131.6" y="191.4">C2</text>
<text x="49.4" y="197.7">SS</text>
<text x="61.4" y="193.4">PReg</text>
<text x="82.4" y="194.8">Overcurrent</text>
<text x="83.5" y="197.2">Protection</text>
<text x="46.3" y="198.8">5</text>
<text x="54.6" y="199.5">ON/</text>
<text x="54.6" y="201.8">OFF</text>
<text x="78.4" y="203.1">Reset</text>
<text x="101.2" y="200.6">Latch</text>
<text x="103" y="203.1">&amp;</text>
<text x="121.4" y="203.1">R1</text>
<text x="45" y="206.2">C3</text>
<text x="54.2" y="204.2">Soft</text>
<text x="54.2" y="206.7">Start</text>
<text x="68.4" y="209.6">Oscillator</text>
<text x="101.1" y="205.4">Driver</text>
<text x="98.4" y="215.9">Protection</text>
<text x="99.2" y="214">Thermal</text>
<text x="110" y="213.6">ADJ</text>
<text x="80" y="217.1">Comparator</text>
<text x="116.9" y="217">4</text>
<text x="77.6" y="222.2">Error Amp</text>
<text x="121.4" y="224.6">R2</text>
<text x="92.8" y="230.1">Reference</text>
<text x="93.9" y="232.6">Voltage</text>
<text x="72.5" y="234.3">GND</text>
<text x="77.5" y="238.6">3</text>
</g>
<g font-size="1.6">
<text x="39.2" y="186.8">IN</text>
<text x="135.5" y="186.1">O</text>
</g>
</svg>
